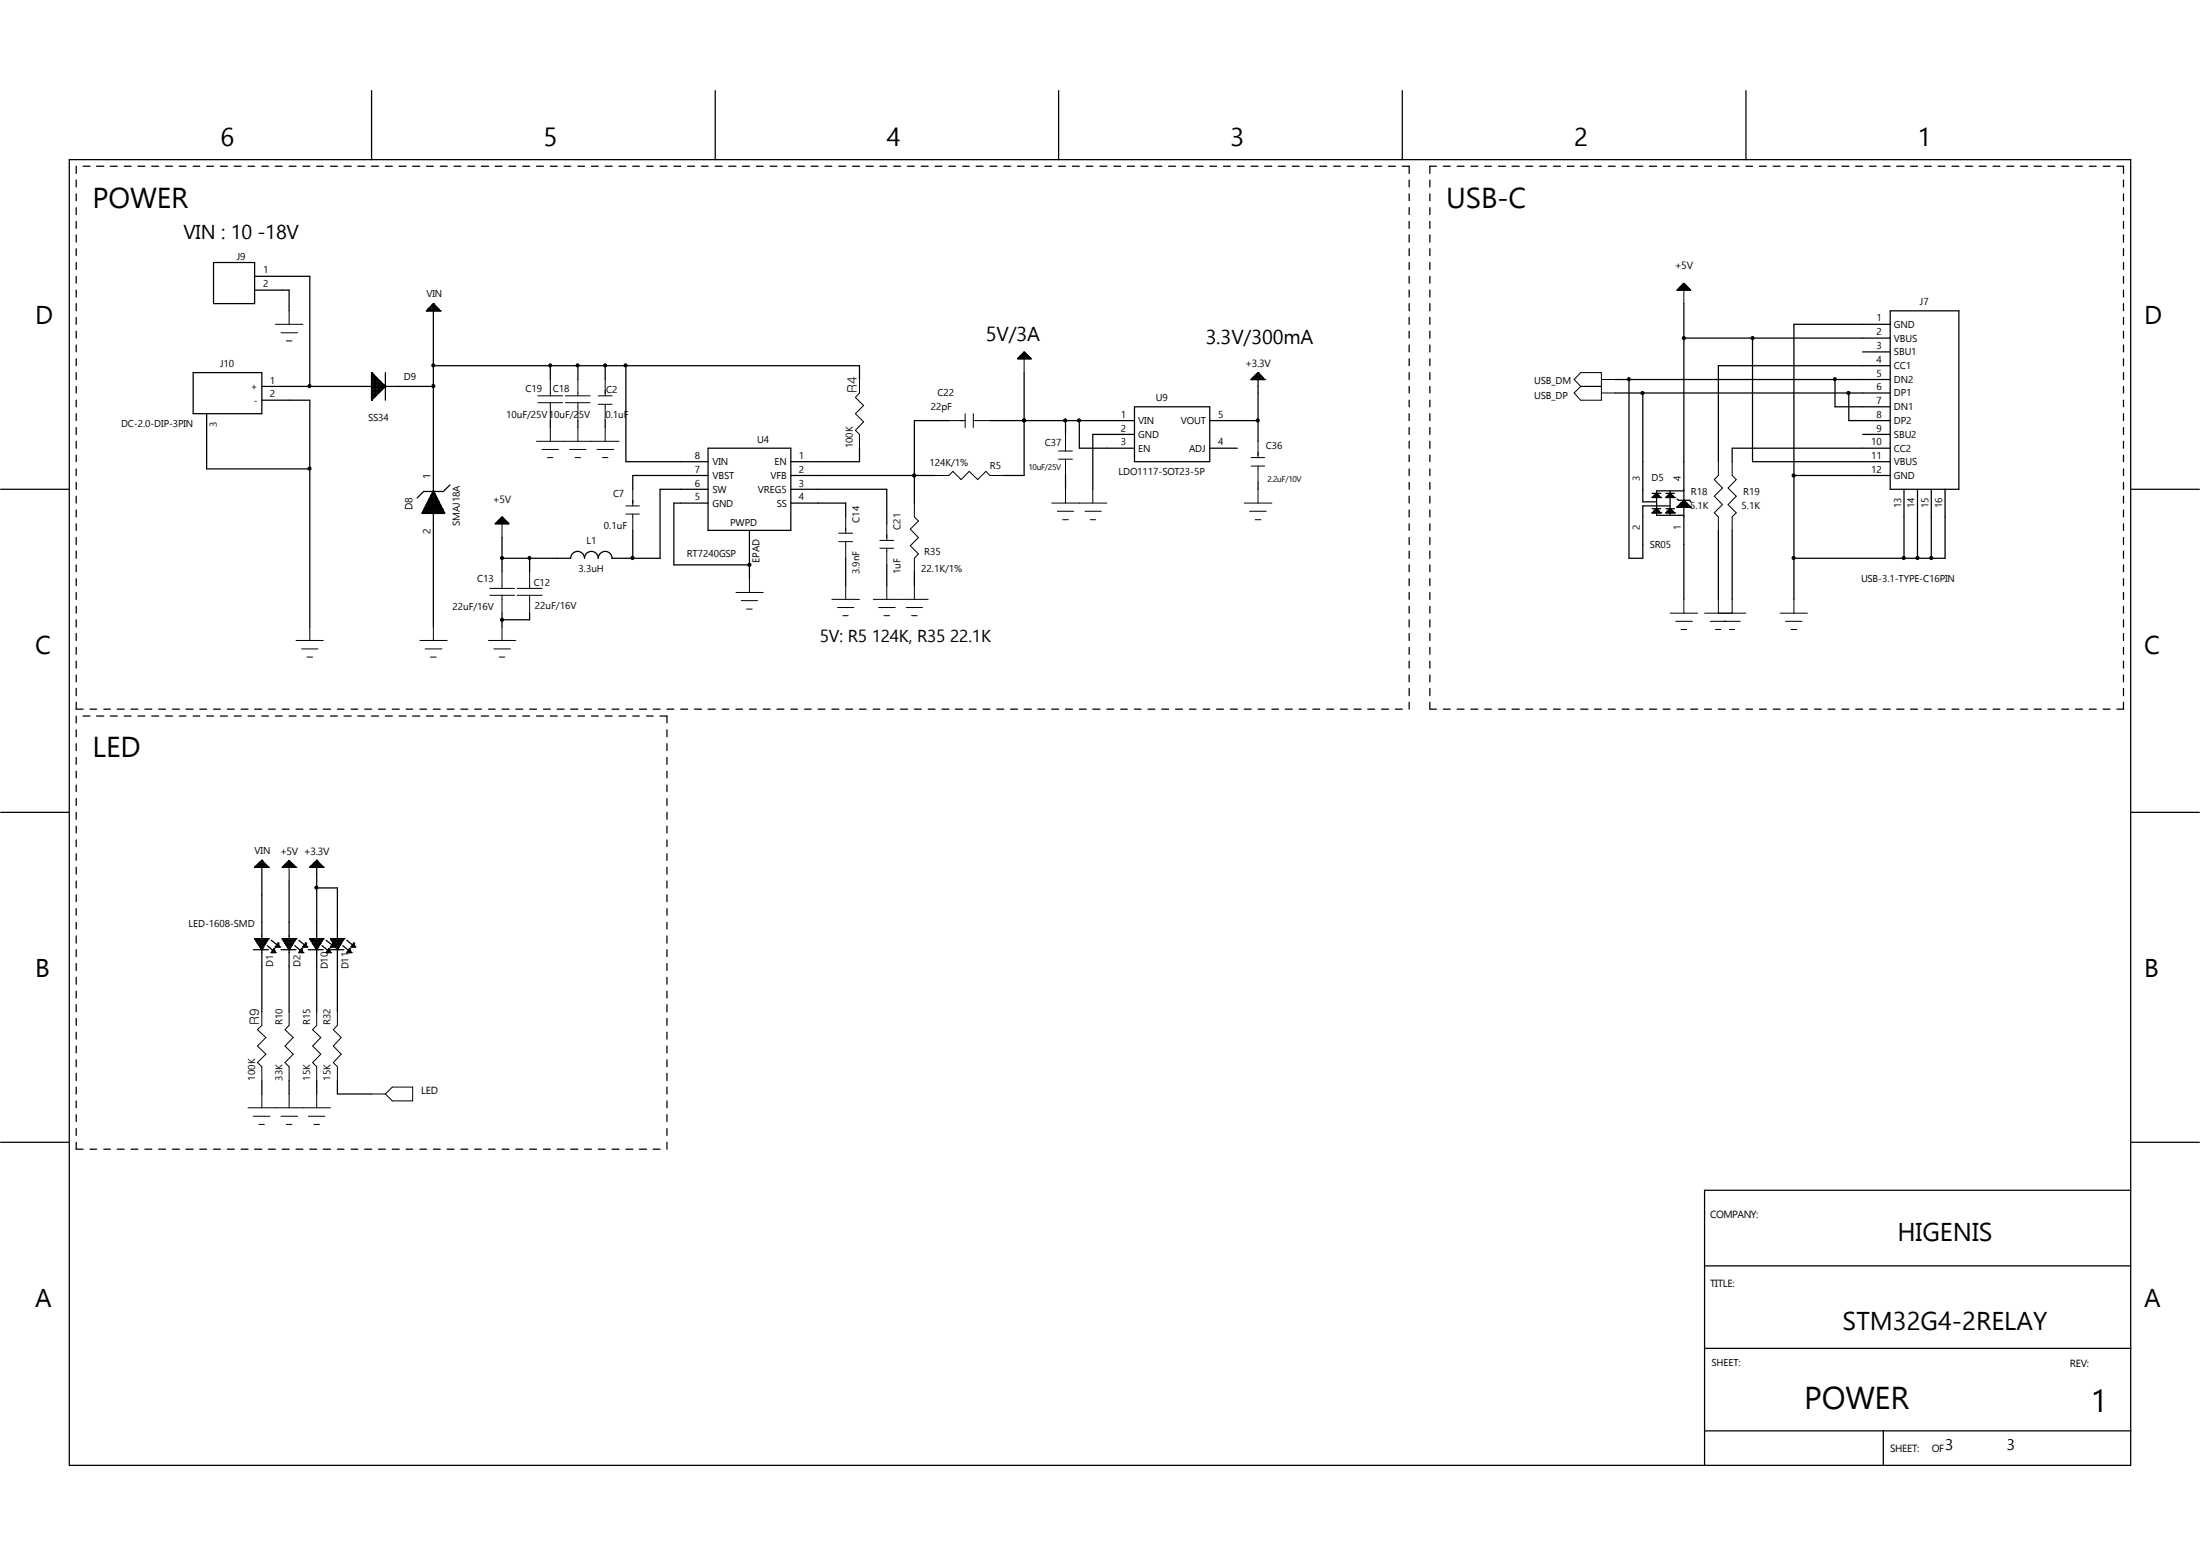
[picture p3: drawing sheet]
<svg xmlns="http://www.w3.org/2000/svg" width="297mm" height="210mm" viewBox="0 0 297 210" stroke-linecap="round" stroke-linejoin="round" font-family="sans-serif">
<g fill="none" stroke="#000" stroke-width=".17">
<path d="M50.2 12.2v9.3M96.6 12.2v9.3M142.9 12.2v9.3M189.3 12.2v9.3M235.7 12.2v9.3M9.4 21.5h278.3v176.3h-278.3zM10.3 22.4v1M10.3 24.3v.9M10.3 26.2v.9M10.3 28v1M10.3 29.9v.9M10.3 31.7v1"/>
<path d="M10.3 33.6v.9M10.3 35.4v1M10.3 37.3v.9M10.3 39.2v.9M11.2 22.4h.9M13 22.4h1M14.9 22.4h.9M16.8 22.4h.9M18.6 22.4h1M20.5 22.4h.9M22.4 22.4h.9M24.2 22.4h.9"/>
<path d="M26.1 22.4h.9M27.9 22.4h.9M28.8 35.4h5.6v5.6h-5.6zM29.8 22.4h.9M31.6 22.4h1M33.5 22.4h.9M34.4 39.2h4.6v2.8M34.4 37.3h7.4v14.9M35.3 22.4h.9M37.2 22.4h.9M39 22.4h1M40.9 22.4h.9"/>
<path d="M42.8 22.4h.8M44.6 22.4h1M46.4 22.4h1M48.3 22.4h.9M50.2 22.4h.9M52 22.4h1M53.9 22.4h.9M55.7 22.4h1M57.6 22.4h.9M59.4 22.4h1M61.3 22.4h.9M63.2 22.4h.9"/>
<path d="M65 22.4h1M66.8 22.4h1M68.7 22.4h.9M70.6 22.4h.9M72.4 22.4h1M74.3 22.4h.9M76.2 22.4h.8M78 22.4h.9M79.8 22.4h1M81.7 22.4h.9M83.6 22.4h.9M85.4 22.4h.9"/>
<path d="M87.3 22.4h.9M89.1 22.4h.9M91 22.4h.9M92.8 22.4h1M94.7 22.4h.9M96.6 22.4h.9M98.4 22.4h1M100.2 22.4h1M102.1 22.4h.9M104 22.4h.9M105.8 22.4h1M107.7 22.4h.9"/>
<path d="M109.5 22.4h.9M111.4 22.4h.9M113.2 22.4h1M115.1 22.4h.9M116.9 22.4h1M118.8 22.4h.9M120.6 22.4h1M122.5 22.4h.9M124.4 22.4h.9M126.2 22.4h1M128.1 22.4h.9M130 22.4h.9"/>
<path d="M131.8 22.4h.9M133.6 22.4h1M135.5 22.4h.9M137.4 22.4h.9M139.2 22.4h.9M141.1 22.4h.9M142.9 22.4h.9M144.8 22.4h.9M146.6 22.4h.9M148.5 22.4h.9M150.4 22.4h.9M152.2 22.4h1"/>
<path d="M154.1 22.4h.9M155.9 22.4h.9M157.8 22.4h.9M159.6 22.4h1M161.5 22.4h.9M163.3 22.4h1M165.2 22.4h.9M167 22.4h1M168.9 22.4h.9M170.7 22.4h1M172.6 22.4h.9M174.5 22.4h.9"/>
<path d="M176.3 22.4h.9M178.2 22.4h.9M180 22.4h1M181.9 22.4h.9M183.8 22.4h.9M185.6 22.4h.9M187.5 22.4h.9M189.3 22.4h.9v1M190.2 24.3v.9M190.2 26.2v.9M190.2 28v1M190.2 29.9v.9"/>
<path d="M190.2 31.7v1M190.2 33.6v.9M190.2 35.4v1M190.2 37.3v.9M190.2 39.2v.9M193 24.3v.9M193 26.2v.9M193 28v1M193 29.9v.9M193 31.7v1M193 33.6v.9M193 35.4v1"/>
<path d="M193 37.3v.9M193 39.2v.9M193.9 22.4h-.9v1M194.9 22.4h.9M196.7 22.4h1M198.6 22.4h.9M200.4 22.4h.9M202.3 22.4h.9M204.1 22.4h1M206 22.4h.9M207.9 22.4h.9M209.7 22.4h1"/>
<path d="M211.6 22.4h.9M213.4 22.4h1M215.3 22.4h.9M217.1 22.4h1M219 22.4h.9M220.9 22.4h.9M222.7 22.4h.9M224.5 22.4h1M226.4 22.4h.9M228.3 22.4h.9M230.1 22.4h1M232 22.4h.9"/>
<path d="M233.8 22.4h.9M235.7 22.4h.9M237.5 22.4h1M239.4 22.4h.9M241.3 22.4h.9M243.1 22.4h.9M245 22.4h.9M246.8 22.4h.9M248.7 22.4h.9M250.5 22.4h1M252.4 22.4h.9M254.3 22.4h.9"/>
<path d="M256.1 22.4h.9M257.9 22.4h1M259.8 22.4h.9M261.7 22.4h.9M263.5 22.4h1M265.3 22.4h1M267.2 22.4h.9M269.1 22.4h.9M270.9 22.4h1M272.8 22.4h.9M274.6 22.4h1M276.5 22.4h.9"/>
<path d="M278.3 22.4h1M280.2 22.4h.9M282.1 22.4h.9M283.9 22.4h1M285.8 22.4h.9v1M286.7 24.3v.9M286.7 26.2v.9M286.7 28v1M286.7 29.9v.9M286.7 31.7v1M286.7 33.6v.9M286.7 35.4v1"/>
<path d="M286.7 37.3v.9M286.7 39.2v.9M10.3 41v1M10.3 42.8v1M10.3 44.7v.9M10.3 46.6v.9M10.3 48.4v1M10.3 50.3v.9M10.3 52.2v.8M10.3 54v.9M10.3 55.8v1M10.3 57.7v.9"/>
<path d="M10.3 59.6v.9M26.1 50.3h9.2v5.5h-9.2zM27.9 55.8v7.5h13.9M35.3 52.2h23.2M35.3 54h6.5v30.6M50.2 54h.1M50.2 50.3h.1M50.2 50.3v3.7M50.2 50.3l1.8 1.9M50.2 53.8h.2M50.2 53.6h.4M50.2 53.4h.6"/>
<path d="M50.2 53.3h.8M50.2 53h.9M50.2 52.9h1.1M50.2 52.7h1.3M50.2 52.5h1.5M50.2 51.9h1.7v.4h-1.7M50.2 51.8h1.4v.7M50.2 51.6h1.3v1.1M50.2 51.4h1.1v1.5M50.2 51.2h.9v1.8M50.2 51h.7v2.3M50.2 50.8h.5v2.6"/>
<path d="M50.2 50.6h.3v3M50.2 50.5h.1v3.3M52 52.2h.1M52 50.3v3.7M52 52.2l-1.8 1.8M57.6 42h.1M57.6 42h1.8M57.8 41.7h1.5v.3M57.8 41.7v.3M58 41.6h1.1v.4M58 41.5v.5M58.1 42v-.6h.8v.6"/>
<path d="M58.3 41.2h.4v.8M58.3 41.1v.9M58.5 41h.1M58.5 41v25.3M58.5 49.4h57.5v1.8M58.5 41l-.9 1M58.5 41l.9 1M59.4 42h.1M74.3 49.4v1.8M74.3 56.8v.9M78 49.4v1.8M78 56.8v.9"/>
<path d="M81.7 49.4v1.8M81.7 56.8v.9M84.5 49.4v12.9h11.1M128.1 56.8h-4.7v11.1M133.6 56.8h19.6M138.3 56.8h.1M138.3 50.3v13.9h-2.8M143.8 56.8v1.8M145.7 56.8v3.7h7.5M153.2 54.9h10.1v7.4h-10.1zM153.2 58.6h-5.7v7.4M163.3 56.8h6.5"/>
<path d="M168.9 51.2h.1M168.9 51.2h1.8M169.1 51h1.5v.2M169.1 51v.2M169.3 50.8h1.1v.4M169.3 50.8v.4M169.5 51.2v-.6h.7v.6M169.7 50.5h.3v.7M169.7 50.4v.8M169.8 50.3h.1M169.8 50.3l-.9 .9M169.8 50.3l.9 .9"/>
<path d="M169.8 50.3v9.3M170.7 51.2h.1M190.2 41v1M190.2 42.8v1M190.2 44.7v.9M190.2 46.6v.9M190.2 48.4v1M190.2 50.3v.9M190.2 52.2v.8M190.2 54v.9M190.2 55.8v1M190.2 57.7v.9"/>
<path d="M190.2 59.6v.9M193 41v1M193 42.8v1M193 44.7v.9M193 46.6v.9M193 48.4v1M193 50.3v.9M193 52.2v.8M193 54v.9M193 55.8v1M193 57.7v.9M193 59.6v.9"/>
<path d="M218.1 53h37.1M218.1 51.2h37.1M219.9 51.2v24.2h1.9v-7.1h3.7M221.8 53v14.7h1.8M227.3 41v39.9M227.3 45.6h27.9M236.6 45.6v16.7h18.6M247.7 51.2v3.7h7.5M249.6 53v3.8h5.6M251.5 58.6h3.7M251.5 47.5h3.7M255.2 42h9.3v24h-9.3z"/>
<path d="M255.2 43.8h-13v37.1M255.2 49.4h-23.2v12.9M286.7 41v1M286.7 42.8v1M286.7 44.7v.9M286.7 46.6v.9M286.7 48.4v1M286.7 50.3v.9M286.7 52.2v.8M286.7 54v.9M286.7 55.8v1M286.7 57.7v.9"/>
<path d="M286.7 59.6v.9M.1 66h9.3M10.3 61.4v.9M10.3 63.3v.9M10.3 65.1v.9M10.3 67v.9M10.3 68.8v1M10.3 70.7v.9M10.3 72.6v.9M10.3 74.4v1M10.3 76.2v1M10.3 78.1v.9"/>
<path d="M10.3 80v.9M58.5 69.3v15.3M60.7 65.4l-.8 .9h-2.7l-.9 .9M67.8 75.4h9.2M67.8 72.6v4.6M71.5 75.4v1.8M77 75.3a.93 .93 0 0 1 1-.9 .93 .93 0 0 1 .9 1M78.9 75.3a.91 .91 0 0 1 .9-.9 .91 .91 0 0 1 .9 1M80.8 75.3a.91 .91 0 0 1 .9-.9 .91 .91 0 0 1 .9 1M85.4 71.6v3.8M95.6 66h-6.5v9.4h-6.5M95.6 60.5h11.2v11.1h-11.2z"/>
<path d="M95.6 64.2h-10.2v1.8M95.6 67.9h-4.6v8.3h10.2M101.2 71.6v6.5M106.8 66h12.9v4.7M106.8 64.2h19.4M106.8 67.9h7.4v1.9M114.2 75.4v3.6M116 60.5v1.8h-9.2M119.7 76.2v2.8M123.4 64.2h.1M123.4 77.2v1.8M143.8 64.2v1.8"/>
<path d="M163.3 60.5h3.7M169.8 65.1v.9M190.2 61.4v.9M190.2 63.3v.9M190.2 65.1v.9M190.2 67v.9M190.2 68.8v1M190.2 70.7v.9M190.2 72.6v.9M190.2 74.4v1M190.2 76.2v1M190.2 78.1v.9"/>
<path d="M190.2 80v.9M193 61.4v.9M193 63.3v.9M193 65.1v.9M193 67v.9M193 68.8v1M193 70.7v.9M193 72.6v.9M193 74.4v1M193 76.2v1M193 78.1v.9M193 80v.9"/>
<path d="M223.1 67.1h.1M223.1 69.2h.1M223.1 69.2h1.1M223.1 67.1h1.1M223.1 68.7h1.1M223.1 66.6h1.1M223.3 69.2v-.2h.7v.2M223.3 67.1v-.1h.7v.1M223.4 69.2v-.4h.4v.4M223.4 67.1v-.3h.4v.3M223.6 66.6h.1M223.6 68.7h.1"/>
<path d="M223.6 66.6l-.5 .5M223.6 66.6l.6 .5M223.6 68.7l-.5 .5M223.6 68.7l.6 .5M224.2 67.1h.1M224.2 69.2h.1M224.9 69.2h.1M224.9 67.1h.1M224.9 69.2h1.2M224.9 67.1h1.2M224.9 68.7h1.2M224.9 66.6h1.2"/>
<path d="M225.1 69.2v-.2h.7v.2M225.1 67.1v-.1h.7v.1M225.3 69.2v-.4h.4v.4M225.3 67.1v-.3h.4v.3M225.5 68.7h.1M225.5 66.6h.1M225.5 68.7l-.6 .5M225.5 68.7l.6 .5M225.5 66.3v3.3M225.5 66.6l-.6 .5M225.5 66.6l.6 .5M226.1 69.2h.1"/>
<path d="M226.1 67.1h.1M226.4 68.5h.1M226.4 68.5h1.9M226.4 67.4l.2 .1h1.5l.2 .2M226.6 68.3h1.5v.2M226.6 68.2v.3M226.8 68.1h1.1v.4M226.8 68v.5M226.9 67.9h.8v.6M226.9 67.9v.6M227.2 67.7h.3v.8M227.2 67.7v.8"/>
<path d="M227.3 67.5h.1M227.3 67.5l1 1M227.3 67.5l-.9 1M227.3 66.3h-3.7v3.3h3.7M228.3 68.5h.1M232 71.6v9.3M233.8 71.6v9.3M242.2 64.2h13M255.2 60.5h-21.4v1.8M257 66v9.4M258.9 66v9.4M260.7 66v9.4"/>
<path d="M262.6 66v9.4h-20.4M286.7 61.4v.9M286.7 63.3v.9M286.7 65.1v.9M286.7 67v.9M286.7 68.8v1M286.7 70.7v.9M286.7 72.6v.9M286.7 74.4v1M286.7 76.2v1M286.7 78.1v.9M286.7 80v.9"/>
<path d="M287.7 66h9.2M10.3 81.8v1M10.3 83.7v.9M10.3 85.5v.9M10.3 87.4v.9M10.3 89.2v1M10.3 91.1v.9M10.3 92.9v1M10.3 94.8v.9h.9M10.3 96.6v1M10.3 98.5v.9M11.2 96.6h.9"/>
<path d="M12.1 95.7h.9M13 96.6h1M14 95.7h.9M14.9 96.6h.9M15.8 95.7h1M16.8 96.6h.9M17.7 95.7h.9M18.6 96.6h1M19.6 95.7h.9M20.5 96.6h.9M21.4 95.7h1M22.4 96.6h.9"/>
<path d="M23.3 95.7h.9M24.2 96.6h.9M25.1 95.7h1M26.1 96.6h.9M27 95.7h.9M27.9 96.6h.9M28.8 95.7h1M29.8 96.6h.9M30.7 95.7h.9M31.6 96.6h1M32.6 95.7h.9M33.5 96.6h.9"/>
<path d="M34.4 95.7h.9M35.3 96.6h.9M36.2 95.7h1M37.2 96.6h.9M38.1 95.7h.9M39 96.6h1M40 95.7h.9M40.9 96.6h.9M41.8 95.7h1M42.8 96.6h.8M43.6 95.7h1M44.6 96.6h1"/>
<path d="M45.6 95.7h.8M46.4 96.6h1M47.4 95.7h.9M48.3 96.6h.9M49.2 95.7h1M50.2 96.6h.9M51.1 95.7h.9M52 96.6h1M53 95.7h.9M53.9 96.6h.9M54.8 95.7h.9M55.7 96.6h1"/>
<path d="M56.7 95.7h.9M57.6 96.6h.9M58.5 95.7h.9M59.4 96.6h1M60.4 95.7h.9M61.3 96.6h.9M62.2 95.7h1M63.2 96.6h.9M64.1 95.7h.9M65 96.6h1M66 95.7h.8M66.8 96.6h1"/>
<path d="M67.8 95.7h.9M67.8 82.8v1.8M68.7 96.6h.9M69.6 95.7h1M70.6 96.6h.9M71.5 95.7h.9M71.5 82.8v.9h-3.7M72.4 96.6h1M73.4 95.7h.9M74.3 96.6h.9M75.2 95.7h1M76.2 96.6h.8"/>
<path d="M77 95.7h1M78 96.6h.9M78.9 95.7h.9M79.8 96.6h1M80.8 95.7h.9M81.7 96.6h.9M82.6 95.7h1M83.6 96.6h.9M84.5 95.7h.9M85.4 96.6h.9M86.3 95.7h1M87.3 96.6h.9"/>
<path d="M88.2 95.7h.9M89.1 96.6h.9v1M90 95.7h1M90 98.5v.9M91.9 95.7h.9M93.8 95.7h.9M95.6 95.7h1M97.5 95.7h.9M99.4 95.7h.8M101.2 95.7h.9M103 95.7h1M104.9 95.7h.9"/>
<path d="M106.8 95.7h.9M108.6 95.7h.9M110.4 95.7h1M112.3 95.7h.9M114.2 95.7h.9M116 95.7h.9M117.9 95.7h.9M119.7 95.7h.9M121.6 95.7h.9M123.4 95.7h1M125.3 95.7h.9M127.2 95.7h.9"/>
<path d="M129 95.7h1M130.9 95.7h.9M132.7 95.7h.9M134.6 95.7h.9M136.4 95.7h1M138.3 95.7h.9M140.1 95.7h1M142 95.7h.9M143.8 95.7h1M145.7 95.7h.9M147.5 95.7h1M149.4 95.7h1"/>
<path d="M151.3 95.7h.9M153.2 95.7h.9M155 95.7h.9M156.8 95.7h1M158.7 95.7h.9M160.6 95.7h.9M162.4 95.7h.9M164.3 95.7h.9M166.1 95.7h.9M168 95.7h.9M169.8 95.7h.9M171.7 95.7h.9"/>
<path d="M173.5 95.7h1M175.4 95.7h.9M177.2 95.7h1M179.1 95.7h.9M181 95.7h.9M182.8 95.7h1M184.7 95.7h.9M186.5 95.7h1M188.4 95.7h.9M190.2 81.8v1M190.2 83.7v.9M190.2 85.5v.9"/>
<path d="M190.2 87.4v.9M190.2 89.2v1M190.2 91.1v.9M190.2 92.9v1M190.2 94.8v.9M193 94.8v.9h.9M193 81.8v1M193 83.7v.9M193 85.5v.9M193 87.4v.9M193 89.2v1M193 91.1v.9"/>
<path d="M193 92.9v1M194.9 95.7h.9M196.7 95.7h1M198.6 95.7h.9M200.4 95.7h.9M202.3 95.7h.9M204.1 95.7h1M206 95.7h.9M207.9 95.7h.9M209.7 95.7h1M211.6 95.7h.9M213.4 95.7h1"/>
<path d="M215.3 95.7h.9M217.1 95.7h1M219 95.7h.9M220.9 95.7h.9M222.7 95.7h.9M224.5 95.7h1M226.4 95.7h.9M228.3 95.7h.9M230.1 95.7h1M232 95.7h.9M233.8 95.7h.9M235.7 95.7h.9"/>
<path d="M237.5 95.7h1M239.4 95.7h.9M241.3 95.7h.9M243.1 95.7h.9M245 95.7h.9M246.8 95.7h.9M248.7 95.7h.9M250.5 95.7h1M252.4 95.7h.9M254.3 95.7h.9M256.1 95.7h.9M257.9 95.7h1"/>
<path d="M259.8 95.7h.9M261.7 95.7h.9M263.5 95.7h1M265.3 95.7h1M267.2 95.7h.9M269.1 95.7h.9M270.9 95.7h1M272.8 95.7h.9M274.6 95.7h1M276.5 95.7h.9M278.3 95.7h1M280.2 95.7h.9"/>
<path d="M282.1 95.7h.9M283.9 95.7h1M286.7 94.8v.9h-.9M286.7 81.8v1M286.7 83.7v.9M286.7 85.5v.9M286.7 87.4v.9M286.7 89.2v1M286.7 91.1v.9M286.7 92.9v1M.1 109.6h9.3M10.3 100.4v.9"/>
<path d="M10.3 102.2v1M10.3 104.1v.9M10.3 106v.8M10.3 107.8v.9M10.3 109.6v1M10.3 111.5v.9M10.3 113.4v.9M10.3 115.2v.9M10.3 117.1v.9M10.3 118.9v.9M34.4 117.1h.1M34.4 117.1h1.8"/>
<path d="M34.6 116.8v.3M34.6 116.9h1.5v.2M34.8 117.1v-.4h1.1v.4M35 116.5v.6M35 116.5h.7v.6M35.1 116.3v.8M35.1 116.3h.4v.8M35.3 116.1h.1M35.3 116.1v20.5M35.3 116.1l-.9 1M35.3 116.1l.9 1M36.2 117.1h.1"/>
<path d="M39 118.9v17.7M41.8 117.1h.1M41.8 117.1h1.8M42 116.8v.3M42 116.9h1.5v.2M42.2 117.1v-.4h1.1v.4M42.4 116.5v.6M42.4 116.5h.7v.6M42.6 116.3v.8M42.6 116.3h.3v.8M42.8 116.1h.1M42.8 116.1v20.5"/>
<path d="M42.8 119.8h2.8v16.8M42.8 116.1l-1 1M42.8 116.1l.8 1M43.6 117.1h.1M90 100.4v.9M90 102.2v1M90 104.1v.9M90 106v.8M90 107.8v.9M90 109.6v1M90 111.5v.9M90 113.4v.9"/>
<path d="M90 115.2v.9M90 117.1v.9M90 118.9v.9M287.7 109.6h9.2M10.3 120.8v.9M10.3 122.6v.9M10.3 124.5v.9M10.3 126.3v1M10.3 128.2v.9M10.3 130v1M10.3 131.9v.9M10.3 133.8v.9"/>
<path d="M10.3 135.6v1M10.3 137.5v.9M10.3 139.3v1M34.2 128.2h2M34.4 126.7h.1M34.4 126.7l.9 1.5M34.4 126.7h1.8M34.5 126.9h1.7M34.6 126.7v.3M34.6 127.1h1.4M34.8 126.7v.6M34.8 127.5h1"/>
<path d="M35 126.7v.9M35.1 127.8h.5M35.1 126.7v1.2M35.2 128h.3M35.3 128.2h.1M35.5 126.7v1.2M35.7 126.7v.9h-.7M35.9 126.7v.6h-1.2M36.1 126.7v.3M36.1 127.6l1.1 1M36.2 126.7h.1M36.2 126.7l-.9 1.5"/>
<path d="M36.6 128.6h.1M36.6 128.6h.6M36.6 126.9l1.2 .9M36.8 128.4h.3M36.8 128.2v.4M36.9 128.2h.1M37 128h.1M37 128l.2 .6M37 128l-.4 .6M37 128v.6M37.2 127.8h.1M37.2 128.6h.1"/>
<path d="M37.2 127.8h.6M37.3 127.6h.4M37.4 127.5v.3M37.4 127.5h.2M37.5 127.3h.1M37.5 127.3l.3 .5M37.5 127.3l-.3 .5M37.5 127.3v.5M37.8 127.8h.1M37.9 128.2h2.1M38.1 126.7h.1M38.1 126.7h1.9"/>
<path d="M38.1 126.7l.9 1.5M38.2 126.9h1.6M38.3 127.1h1.5M38.3 126.7v.3M38.4 127.3h1.2M38.5 126.7v.6M38.6 127.5h.9M38.7 126.7v.9M38.8 127.8h.5M38.9 126.7v1.2M38.9 128h.3M39 128.2h.1"/>
<path d="M39.2 126.7v1.2M39.4 126.7v.9h-.7M39.6 126.7v.6M39.8 126.7v.3M39.8 127.6l1.1 1M40 126.7h.1M40 126.7l-1 1.5M40.3 128.6h.1M40.3 128.6h.6M40.3 126.9l1.1 .9M40.5 128.4h.3M40.5 128.2v.4"/>
<path d="M40.6 128.2h.1M40.7 128h.1M40.7 128l.2 .6M40.7 128l-.4 .6M40.7 128v.6M40.9 127.8h.1M40.9 128.6h.1M40.9 127.8h.5M41.1 127.6h.3M41.1 127.5v.3M41.1 127.5h.2M41.3 127.3h.1"/>
<path d="M41.3 127.3l.1 .5M41.3 127.3l-.4 .5M41.3 127.3v.5M41.4 127.8h.1M41.6 128.2h2M41.8 126.7h.1M41.8 126.7h1.8M41.8 126.7l1 1.5M42 126.9h1.6M42 126.7v.3M42 127.1h1.5M42.2 127.3h1.1"/>
<path d="M42.2 126.7v.6M42.2 127.5h1M42.4 126.7v.9M42.5 127.8h.5M42.6 128h.3M42.6 126.7v1.2M42.8 128.2h.1M42.9 126.7v1.2M43.1 126.7v.9h-.7M43.3 126.7v.6M43.5 126.7v.3M43.5 127.6l1.1 1"/>
<path d="M43.6 126.7h.1M43.6 126.7l-.8 1.5M44 128.6h.1M44 128.6h.6M44 126.9l1.2 .9M44.2 128.4h.3M44.2 128.2v.4M44.3 128.2h2.1M44.4 128h.1M44.4 128l.2 .6M44.4 128l-.4 .6M44.4 128v.6"/>
<path d="M44.6 127.8h.1M44.6 128.6h.1M44.6 126.7h.1M44.6 127.8h.6M44.6 126.7h1.8M44.6 126.7l1 1.5M44.7 126.9h1.7M44.7 127.6h.4M44.8 126.7v.3M44.8 127.5v.3M44.8 127.1h1.4M44.9 127.5h.1"/>
<path d="M44.9 127.3h1.2M45 127.3h.1M45 127.3l.2 .5M45 127.3l-.4 .5M45 126.7v1.1M45 127.5h1M45.2 127.8h.1M45.2 126.7v.9M45.3 127.8h.5M45.3 126.7v1.2M45.4 128h.3M45.6 128.2h.1"/>
<path d="M45.7 126.7v1.2M45.9 126.7v.9h-.7M46.1 126.7v.6M46.3 126.7v.3M46.3 127.6l1.1 1M46.4 126.7h.1M46.4 126.7l-.8 1.5M46.8 128.6h.1M46.8 128.6h.6M46.8 126.9l1.1 .9M46.9 128.4h.4M47 128.2v.4"/>
<path d="M47.1 128.2h.1M47.2 128h.1M47.2 128l.2 .6M47.2 128l-.4 .6M47.2 128v.6M47.4 127.8h.1M47.4 128.6h.1M47.4 127.8h.5M47.5 127.6h.4M47.6 127.5v.3M47.7 127.5h.1M47.8 127.3h.1"/>
<path d="M47.8 127.3l.1 .5M47.8 127.3l-.4 .5M47.8 127.3v.5M47.9 127.8h.1M90 120.8v.9M90 122.6v.9M90 124.5v.9M90 126.3v1M90 128.2v.9M90 130v1M90 131.9v.9M90 133.8v.9"/>
<path d="M90 135.6v1M90 137.5v.9M90 139.3v1M.1 154.2h9.3M10.3 141.2v.9M10.3 143v1M10.3 144.9v.9M10.3 146.7v1M10.3 148.6v.9M10.3 150.5v.9M10.3 152.3v.9M10.3 154.2v.9h.9"/>
<path d="M12.1 155.1h.9M14 155.1h.9M15.8 155.1h1M17.7 155.1h.9M19.6 155.1h.9M21.4 155.1h1M23.3 155.1h.9M25.1 155.1h1M27 155.1h.9M28.8 155.1h1M30.7 155.1h.9M32.6 155.1h.9"/>
<path d="M34.4 155.1h.9M35.3 145.8v1.9M36.2 155.1h1M38.1 155.1h.9M39 145.8v1.9M40 155.1h.9M41.8 155.1h1M42.8 145.8v1.9M43.6 155.1h1M45.6 155.1h.8M45.6 145.8v1.9h4.6M47.4 155.1h.9"/>
<path d="M49.2 155.1h1M51.1 155.1h.9M53 155.1h.9M54.8 155.1h.9M56.7 155.1h.9M58.5 155.1h.9M60.4 155.1h.9M62.2 155.1h1M64.1 155.1h.9M66 155.1h.8M67.8 155.1h.9M69.6 155.1h1"/>
<path d="M71.5 155.1h.9M73.4 155.1h.9M75.2 155.1h1M77 155.1h1M78.9 155.1h.9M80.8 155.1h.9M82.6 155.1h1M84.5 155.1h.9M86.3 155.1h1M88.2 155.1h.9M90 141.2v.9M90 143v1"/>
<path d="M90 144.9v.9M90 146.7v1M90 148.6v.9M90 150.5v.9M90 152.3v.9M90 154.2v.9M287.7 154.2h9.2M230.1 170.9h57.6M287.7 160.7h-57.6v37.1M230.1 182h57.6M230.1 193.1h57.6M254.3 193.1v4.7"/>
</g>
<g fill="none" stroke="#000" stroke-width=".14">
<path d="M226.4 39.2l.9-1 1 1zM226.4 39.1v.1M226.5 39.1h1.7M226.5 39v.2M226.6 39h1.5v.2M226.7 38.8v.4M226.8 38.8h1.1M226.8 38.7v.5M226.9 38.7h.9M226.9 38.7v.5M226.9 38.6v.6M227 38.6h.7"/>
<path d="M227 38.5v.7M227.1 38.5h.5M227.1 38.4v.8M227.2 38.4h.3v.8M227.2 38.3v.9M227.2 38.3h.3M227.3 38.2v2.8M227.3 38.3h.1M227.4 38.3v.9M227.6 38.4v.8M227.6 38.5v.7M227.7 38.6v.6"/>
<path d="M227.8 38.7v.5M227.9 38.8v.4M228 38.9h-1.3v.3M228 38.9v.3M228 38.9h-1.4v.3M228.1 38.9v.3M228.2 39.1v.1M37.2 43.8h3.7M37.9 44.9h2.3M38.7 46h.7M39 42v1.8M72.4 59.6h11.2"/>
<path d="M72.6 54.4h3.3M72.6 53.4h3.3M74.3 51.2v2.2M74.3 54.4v2.4M74.3 57.7v1.9M76.3 54.4h3.4M76.3 53.4h3.4M78 51.2v2.2M78 54.4v2.4M78 57.7v1.9M80.8 53.4h1.8M80.8 54.6h1.8"/>
<path d="M81.7 51.2v2.2M81.7 54.6v2.2M81.7 57.7v1.9M116 51.2v1.8l-.5 .6 1.1 1.1-1.1 1.1 1.1 1.1-1.1 1.2 .5 .5v1.9M128.1 56.8h2.2M130.3 55.8v1.9M131.4 56.8h2.2M131.4 55.8v1.9M137.4 48.3v.1M137.5 48.3h1.6M137.5 48.3v.1M137.5 48.2v.2"/>
<path d="M137.6 48.2h1.4M137.8 48v.4M137.8 48h1M137.8 47.9v.5M137.9 47.9h.8M137.9 47.8v.6M138 47.8h.6M138.1 47.6v.8M138.2 47.6h.2M138.2 47.5v.9M138.3 47.5v2.8M138.3 47.5l-.9 .9"/>
<path d="M138.3 47.5l.9 .9h-1.8M138.3 47.5h.1M138.3 47.6v.8M138.4 47.7v.7M138.5 47.7h-.4v.7M138.5 47.7v.7M138.6 47.8h-.6v.6M138.6 47.8v.6M138.6 47.9v.5M138.7 48v.4M138.8 48v.4M138.9 48h-1.2v.4"/>
<path d="M138.9 48.1h-1.3v.3M138.9 48.1v.3M139 48.2v.2M139.1 48.3v.1M139.1 48.4h.1M143.8 58.6v2.3M169.8 59.6v2.2M213.4 50.3h2.8v3.7h-2.8l-.9-1 .9-.8-.9-1zM213.4 52.2h2.8M216.2 51.2h1.9M216.2 53h1.9M66.1 79.4h3.4"/>
<path d="M66.9 70.7h.1M66.9 70.6h1.8M67 70.6v.1M67 70.5h1.6M67.1 70.5v.2M67.1 70.4h1.4M67.1 70.4h1.3M67.1 70.4v.3M67.2 70.3h1.2M67.2 70.4v.3M67.3 70.3v.4M67.3 70.2h1"/>
<path d="M67.4 70.2v.5M67.4 70.2h.8M67.4 70.1v.6M67.5 70.1h.6M67.5 70.1v.6M67.5 70h.5M67.6 70v.7M67.6 69.9h.4M67.6 69.9v.8M67.7 69.9h.2M67.8 69.8v2.8M67.8 77.2v2.2"/>
<path d="M67.8 69.8l.9 .9h-1.9zM67.8 69.8h-.1v.9M67.9 69.8v.9M67.9 69.9v.8M68 70v.7M68.1 70.1v.6M68.2 70.1v.6M68.2 70.2v.5M68.3 70.3v.4M68.4 70.4v.3M68.5 70.4v.3M68.5 70.5v.2"/>
<path d="M68.6 70.6v.1M68.7 70.7h.1M69.8 79.4h3.4M71.5 77.2v2.2M73.2 60.7h2.2M73.9 61.8h.7M76.9 60.7h2.2M77.6 61.8h.8M80.6 60.7h2.2M81.3 61.8h.8M84.5 69.4h1.8M84.5 68.3h1.8"/>
<path d="M85.4 66v2.3M85.4 69.4v2.2M99.4 80h3.6M101.2 78.1v1.9M113.2 73.1h1.9M113.2 72h1.9M114.2 69.8v2.2M114.2 73.1v2.3M114.2 79v1.9M118.8 74h1.8M118.8 72.9h1.8M119.7 70.7v2.2"/>
<path d="M119.7 74v2.2M119.7 79v1.9M123.4 67.9v1.9l.6 .5-1.1 1.1 1.1 1.2-1.1 1.1 1.1 1.1-.6 .6v1.8M123.4 79v1.9M126.2 64.2h1.9l.6-.6 1.1 1.1 1.1-1.1 1.1 1.1 1.1-1.1 .5 .6h1.9M142 67.9h7.4M142.7 69h2.2M142.9 62h1.9M142.9 60.9h1.9M143.5 70.1h.7M143.8 62v2.2M143.8 66v1.9"/>
<path d="M146.5 69h2.2M147.2 70.1h.7M147.5 66v1.9M168 67.9h3.7M168.7 69h2.2M168.9 62.9h1.8M168.9 61.8h1.8M169.5 70.1h.7M169.8 62.9v2.2M169.8 66v1.9M232 62.3v1.9l-.6 .5 1.1 1.2-1.1 1.1 1.1 1.1-1.1 1.1 .6 .6v1.8M233.8 62.3v1.9l.6 .5-1.1 1.2 1.1 1.1-1.1 1.1 1.1 1.1-.6 .6v1.8"/>
<path d="M40 86.4h3.6M40.7 87.6h2.2M41.4 88.7h.8M41.8 84.6v1.8M56.7 86.4h3.7M57.4 87.6h2.2M58.1 88.7h.8M58.5 84.6v1.8M66 86.4h3.6M66.1 80.3h3.4M66.7 87.6h2.2M67.4 88.7h.8"/>
<path d="M67.8 80.3v2.5M67.8 84.6v1.8M69.8 80.3h3.4M71.5 80.3v2.5M100.1 81.1h2.2M100.8 82.2h.8M112.3 80.9h3.7M113.1 82h2.2M113.8 83.1h.7M117.9 80.9h7.4M118.6 82h2.3M119.3 83.1h.8"/>
<path d="M122.3 82h2.2M123.1 83.1h.7M225.5 82.8h3.7M226.2 83.9h2.3M226.9 85h.8M227.3 80.9v1.9M230.1 82.8h5.6M230.9 83.9h4M231.6 85h.7M232 80.9v1.9M233.5 85h.7M233.8 80.9v1.9"/>
<path d="M240.3 82.8h3.7M241 83.9h2.3M241.8 85h.8M242.2 80.9v1.9M38.1 117.1h.1M38.1 117.1l.9-1 1 1M38.1 117.1h1.9M38.2 117l1.7 .1M38.2 116.9v.2M38.3 116.9h1.5v.2M38.3 116.9v.2M38.3 116.8h1.5v.3"/>
<path d="M38.3 116.8v.3M38.4 117.1v-.3h1.3v.3M38.5 117.1v-.4h1.1v.4M38.6 116.6h.9v.5M38.6 116.6v.5M38.7 116.5h.8v.6M38.7 116.5v.6M38.7 116.5h.7v.6M38.7 116.4v.7M38.8 116.4h.5v.7M38.8 116.4v.7M38.9 116.3h.3v.8"/>
<path d="M38.9 116.3v.8M38.9 116.2h.3v.9M38.9 116.2v.9M39 116.2h.1v.9M39 116.1v1M39 116.9v2M40 117.1h.1M35.3 136.6v1.8l-.5 .6 1.1 1-1.1 1.2 1.1 1.1-1.1 1.1 .5 .6v1.8M39 136.6v1.8l-.5 .6 1.1 1-1.1 1.2 1.1 1.1-1.1 1.1 .5 .6v1.8M42.8 136.6v1.8l-.6 .6 1.1 1-1.1 1.2 1.1 1.1-1.1 1.1 .6 .6v1.8M45.6 136.6v1.8l-.6 .6 1.1 1-1.1 1.2 1.1 1.1-1.1 1.1 .6 .6v1.8M33.5 149.5h11.1"/>
<path d="M34.2 150.7h2.2M35 151.8h.7M35.3 147.7v1.8M37.9 150.7h2.3M38.7 151.8h.7M39 147.7v1.8M41.6 150.7h2.3M42.4 151.8h.7M42.8 147.7v1.8M50.2 147.7h1.8M53 146.7h2.7v1.9h-2.7l-1-.9z"/>
</g>
<g fill="none" stroke="#000" stroke-width=".25">
<path d="M57.1 69.2h2.9M57.2 68.9v.4M57.2 68.9h2.6M57.3 68.7h2.4M57.4 68.4v.9M57.5 68.4h2.1M57.6 68.2h1.8M57.7 67.9v1.4M57.7 67.9h1.6M57.8 67.6h1.4M58 67.4v1.9M58 67.4h1"/>
<path d="M58.1 67.1h.8M58.2 66.8v2.5M58.3 66.9h.5M58.4 66.6h.3M58.5 66.3v3M58.5 66.3h.1M58.5 66.3l1.5 3h-3zM58.8 66.8v2.5M59 67.3v2M59.3 67.8v1.5M59.5 68.3v1M59.8 68.8v.5"/>
</g>
<g fill="#000" stroke="#000" stroke-width=".14">
<circle cx="41.8" cy="52.1" r=".21"/>
<circle cx="58.5" cy="49.3" r=".21"/>
<circle cx="58.5" cy="52.1" r=".21"/>
<circle cx="74.3" cy="49.3" r=".2"/>
<circle cx="78" cy="49.3" r=".21"/>
<circle cx="81.7" cy="49.3" r=".21"/>
<circle cx="84.5" cy="49.3" r=".21"/>
<circle cx="138.3" cy="56.7" r=".21"/>
<circle cx="143.8" cy="56.7" r=".21"/>
<circle cx="145.7" cy="56.7" r=".21"/>
<circle cx="169.8" cy="56.7" r=".21"/>
<circle cx="219.9" cy="51.2" r=".2"/>
<circle cx="221.7" cy="53" r=".21"/>
<circle cx="227.3" cy="45.6" r=".21"/>
<circle cx="236.6" cy="45.6" r=".21"/>
<circle cx="247.7" cy="51.2" r=".2"/>
<circle cx="249.6" cy="53" r=".21"/>
<circle cx="41.8" cy="63.2" r=".21"/>
<circle cx="67.8" cy="75.3" r=".21"/>
<circle cx="71.5" cy="75.3" r=".2"/>
<circle cx="85.4" cy="75.3" r=".21"/>
<circle cx="101.2" cy="76.2" r=".21"/>
<circle cx="123.4" cy="64.2" r=".2"/>
<circle cx="242.1" cy="64.2" r=".21"/>
<circle cx="242.1" cy="75.3" r=".21"/>
<circle cx="257" cy="75.3" r=".21"/>
<circle cx="258.9" cy="75.3" r=".21"/>
<circle cx="260.7" cy="75.3" r=".21"/>
<circle cx="67.8" cy="83.7" r=".21"/>
<circle cx="42.7" cy="119.8" r=".21"/>
</g>
<g font-size="4.3">
<text x="243.6" y="190.2">POWER</text>
<text x="282.2" y="190.6">1</text>
</g>
<g font-size="3.9">
<text x="12.5" y="28">POWER</text>
<text x="195.2" y="28">USB-C</text>
<text x="12.5" y="102.2">LED</text>
</g>
<g font-size="3.5">
<text x="29.8" y="19.6">6</text>
<text x="73.4" y="19.6">5</text>
<text x="119.7" y="19.6">4</text>
<text x="166.1" y="19.6">3</text>
<text x="212.5" y="19.6">2</text>
<text x="258.9" y="19.6">1</text>
<text x="4.7" y="43.8">D</text>
<text x="289.5" y="43.8">D</text>
<text x="4.7" y="88.3">C</text>
<text x="289.5" y="88.3">C</text>
<text x="4.7" y="131.9">B</text>
<text x="289.5" y="131.9">B</text>
<text x="256.2" y="167.5">HIGENIS</text>
<text x="4.7" y="176.4">A</text>
<text x="248.8" y="179.6">STM32G4-2RELAY</text>
<text x="289.5" y="176.4">A</text>
</g>
<g font-size="2.7">
<text x="24.8" y="32.3">VIN : 10 -18V</text>
<text x="133.1" y="46">5V/3A</text>
<text x="162.8" y="46.4">3.3V/300mA</text>
</g>
<text font-size="2.3" x="110.7" y="86.7">5V: R5 124K, R35 22.1K</text>
<g font-size="2.1">
<text x="262.6" y="195.7">3</text>
<text x="270.9" y="195.7">3</text>
</g>
<g font-size="1.8">
<text x="115.7" y="53" transform="rotate(-90 115.7 53)">R4</text>
<text x="35" y="138.4" transform="rotate(-90 35 138.4)">R9</text>
</g>
<g font-size="1.4">
<text x="226.1" y="36.4">+5V</text>
<text x="168.1" y="49.5">+3.3V</text>
<text x="58.1" y="64.6" transform="rotate(-90 58.1 64.6)">1</text>
<text x="55.7" y="68.9" transform="rotate(-90 55.7 68.9)">D8</text>
<text x="66.5" y="67.9">+5V</text>
<text x="58.1" y="72.1" transform="rotate(-90 58.1 72.1)">2</text>
<text x="37.8" y="115.4">+5V +3.3V</text>
<text x="56.9" y="147.7">LED</text>
<text x="230.9" y="164.4">COMPANY:</text>
<text x="230.9" y="173.7">TITLE:</text>
<text x="279.4" y="184.6">REV:</text>
<text x="255.2" y="195.9">SHEET:</text>
<text x="260.8" y="195.9">OF</text>
</g>
<g font-size="1.3">
<text x="32" y="35.1">J9</text>
<text x="35.5" y="36.9">1</text>
<text x="35.5" y="38.8">2</text>
<text x="57.6" y="40.1">VIN</text>
<text x="259.2" y="41.2">J7</text>
<text x="253.3" y="43.4">1</text>
<text x="253.3" y="45.3">2</text>
<text x="253.3" y="47.1">3</text>
<text x="255.7" y="44.2">GND</text>
<text x="255.7" y="46.1">VBUS</text>
<text x="255.7" y="48">SBU1</text>
<text x="29.7" y="49.5">J10</text>
<text x="33.9" y="52.6">+</text>
<text x="36.4" y="51.8">1</text>
<text x="36.4" y="53.6">2</text>
<text x="54.5" y="51.3">D9</text>
<text x="71" y="52.9">C19</text>
<text x="74.6" y="52.9">C18</text>
<text x="81.8" y="53">C2</text>
<text x="126.6" y="53.5">C22</text>
<text x="207.1" y="51.8">USB_DM</text>
<text x="207.1" y="53.8">USB_DP</text>
<text x="253.3" y="49">4</text>
<text x="253.3" y="50.8">5</text>
<text x="253.3" y="52.7">6</text>
<text x="255.7" y="49.8">CC1</text>
<text x="255.7" y="51.7">DN2</text>
<text x="255.7" y="53.5">DP1</text>
<text x="16.3" y="57.6">DC-2.0-DIP-3PIN</text>
<text x="29.3" y="57.7" transform="rotate(-90 29.3 57.7)">3</text>
<text x="34.2" y="54.5">-</text>
<text x="49.7" y="56.8">SS34</text>
<text x="68.3" y="56.4">10uF/25V10uF/25V</text>
<text x="81.7" y="56.4">0.1uF</text>
<text x="102.2" y="59.7">U4</text>
<text x="125.7" y="55.3">22pF</text>
<text x="151.3" y="56.4">1</text>
<text x="151.3" y="58.3">2</text>
<text x="153.7" y="57.2">VIN</text>
<text x="153.7" y="59.1">GND</text>
<text x="156" y="54.2">U9</text>
<text x="159.4" y="57.2">VOUT</text>
<text x="164.5" y="56.4">5</text>
<text x="253.3" y="54.6">7</text>
<text x="253.3" y="56.4">8</text>
<text x="253.3" y="58.3">9</text>
<text x="255.7" y="55.4">DN1</text>
<text x="255.7" y="57.2">DP2</text>
<text x="255.7" y="59.1">SBU2</text>
<text x="93.8" y="62">8</text>
<text x="93.8" y="63.8">7</text>
<text x="93.8" y="65.7">6</text>
<text x="96.2" y="62.8">VIN</text>
<text x="96.2" y="64.6">VBST</text>
<text x="104" y="64.6">VFB</text>
<text x="104.6" y="62.8">EN</text>
<text x="107.9" y="62">1</text>
<text x="107.9" y="63.8">2</text>
<text x="107.9" y="65.7">3</text>
<text x="115.1" y="60.5" transform="rotate(-90 115.1 60.5)">100K</text>
<text x="125.5" y="62.9">124K/1%</text>
<text x="133.6" y="63.3">R5</text>
<text x="141.1" y="60.2">C37</text>
<text x="151" y="64.1">LDO1117-SOT23-5P</text>
<text x="151.3" y="60.1">3</text>
<text x="153.7" y="61">EN</text>
<text x="160.5" y="61">ADJ</text>
<text x="164.5" y="60.1">4</text>
<text x="170.9" y="60.5">C36</text>
<text x="221.4" y="64.9" transform="rotate(-90 221.4 64.9)">3</text>
<text x="223" y="65">D5</text>
<text x="226.9" y="64.9" transform="rotate(-90 226.9 64.9)">4</text>
<text x="252.6" y="60.1">10</text>
<text x="252.6" y="62">11</text>
<text x="252.6" y="63.8">12</text>
<text x="255.7" y="61">CC2</text>
<text x="255.7" y="62.8">VBUS</text>
<text x="255.7" y="64.6">GND</text>
<text x="62.1" y="71" transform="rotate(-90 62.1 71)">SMAJ18A</text>
<text x="81.5" y="71.4">0.1uF</text>
<text x="82.8" y="67.1">C7</text>
<text x="93.8" y="67.5">5</text>
<text x="96.2" y="66.5">SW</text>
<text x="96.2" y="68.4">GND</text>
<text x="98.6" y="71">PWPD</text>
<text x="102.3" y="66.5">VREG5</text>
<text x="104.9" y="68.4">SS</text>
<text x="107.9" y="67.5">4</text>
<text x="116" y="70.6" transform="rotate(-90 116 70.6)">C14</text>
<text x="121.6" y="71.5" transform="rotate(-90 121.6 71.5)">C21</text>
<text x="221.4" y="71.6" transform="rotate(-90 221.4 71.6)">2</text>
<text x="226.9" y="71.6" transform="rotate(-90 226.9 71.6)">1</text>
<text x="228.2" y="68.7">5.1K</text>
<text x="228.3" y="66.8">R18</text>
<text x="235.1" y="68.7">5.1K</text>
<text x="235.3" y="66.8">R19</text>
<text x="256.7" y="68.6" transform="rotate(-90 256.7 68.6)">13</text>
<text x="258.5" y="68.6" transform="rotate(-90 258.5 68.6)">14</text>
<text x="260.3" y="68.6" transform="rotate(-90 260.3 68.6)">15</text>
<text x="262.2" y="68.6" transform="rotate(-90 262.2 68.6)">16</text>
<text x="78.1" y="77.2">3.3uH</text>
<text x="79.2" y="73.5">L1</text>
<text x="92.7" y="75.2">RT7240GSP</text>
<text x="102.5" y="75.9" transform="rotate(-90 102.5 75.9)">EPAD</text>
<text x="116" y="77.5" transform="rotate(-90 116 77.5)">3.9nF</text>
<text x="121.6" y="77.5" transform="rotate(-90 121.6 77.5)">1uF</text>
<text x="124.4" y="77.2">22.1K/1%</text>
<text x="124.8" y="75">R35</text>
<text x="222.7" y="74">SR05</text>
<text x="61.1" y="82.4">22uF/16V</text>
<text x="64.4" y="78.5">C13</text>
<text x="72.1" y="79">C12</text>
<text x="72.2" y="82.2">22uF/16V</text>
<text x="251.2" y="78.5">USB-3.1-TYPE-C16PIN</text>
<text x="34.4" y="115.2">VIN</text>
<text x="25.4" y="125.1">LED-1608-SMD</text>
<text x="36.9" y="130.5" transform="rotate(-90 36.9 130.5)">D1</text>
<text x="40.6" y="130.5" transform="rotate(-90 40.6 130.5)">D2</text>
<text x="44.3" y="130.9" transform="rotate(-90 44.3 130.9)">D10</text>
<text x="47" y="130.9" transform="rotate(-90 47 130.9)">D11</text>
<text x="38.1" y="138.4" transform="rotate(-90 38.1 138.4)">R10</text>
<text x="41.9" y="138.4" transform="rotate(-90 41.9 138.4)">R15</text>
<text x="44.6" y="138.4" transform="rotate(-90 44.6 138.4)">R32</text>
<text x="34.5" y="145.8" transform="rotate(-90 34.5 145.8)">100K</text>
<text x="38.1" y="145.8" transform="rotate(-90 38.1 145.8)">33K</text>
<text x="41.9" y="145.8" transform="rotate(-90 41.9 145.8)">15K</text>
<text x="44.6" y="145.8" transform="rotate(-90 44.6 145.8)">15K</text>
<text x="231.1" y="184.4">SHEET:</text>
</g>
<g font-size="1.1">
<text x="138.9" y="63.5">10uF/25V</text>
<text x="171.1" y="65.1">2.2uF/10V</text>
</g>
</svg>
